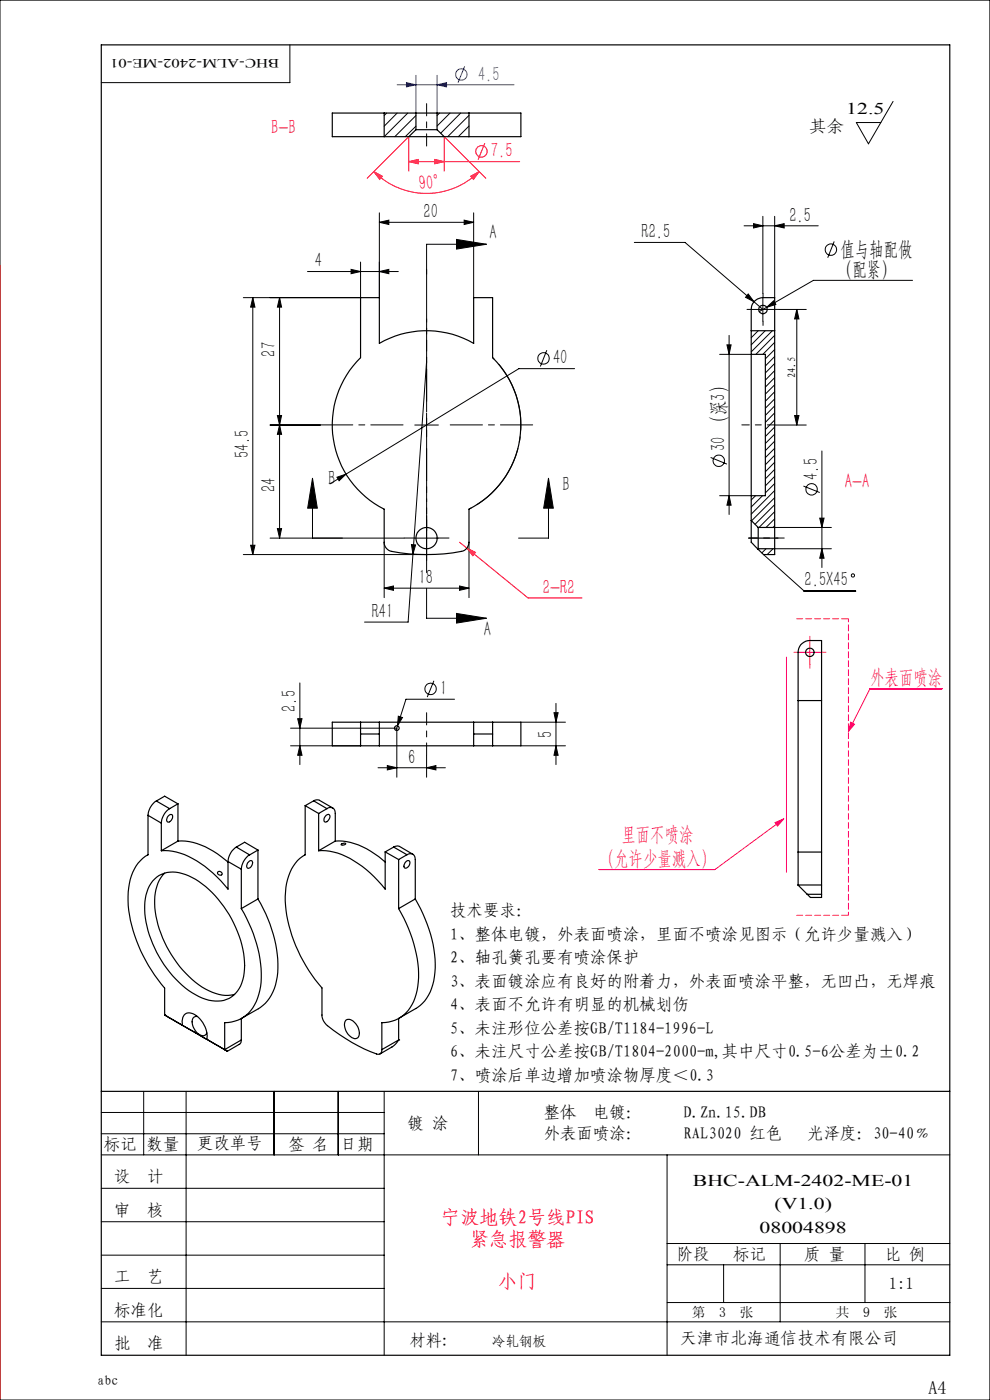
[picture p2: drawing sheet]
<svg xmlns="http://www.w3.org/2000/svg" width="210mm" height="297mm" viewBox="0 0 210 297" stroke-linecap="round" stroke-linejoin="round" font-family="sans-serif">
<g fill="none" stroke="#000" stroke-width=".21">
<path d="M0 0h210v297h-210zM61.5 9.5v8h-40M189.4 21.5l-5.2 9-2.6-4.5h5.2M65.2 57.6h19.3M74.5 57.1l2 .5-2 .5zM76.5 55.6v7.5h-24.9M80.5 57.6l2-.5v1zM80.5 47.2l2-.5v.9zM80.5 45.2v17.9M80.5 47.2h20M96.8 50.8l6.4 1-6.4 1zM98.5 46.7l2 .5-2 .4z"/>
<path d="M100.5 45.2v17.9M103.2 51.8h-12.7v6.4M134.5 51.4h10.8l14.6 12.6M157.8 47.9h15.8M159.8 47.4l2 .5-2 .5zM161.8 45.9v16.4M164.3 47.9l2-.5v1zM164.3 45.9v17.2M177 51.2l-1.4 3.5M193.6 59.5h-21.1l-9.9 5.7M53.6 63.1v54.5M53.6 63.1l.5 2.1h-.9z"/>
<path d="M59.3 63.1v51.1M59.3 63.1l.4 2.1h-.9zM90.5 76.7l-2.9 40.8M116 74.3l-1.4 3.4M121.9 78.2h-11.8l-36.7 22.4M152.6 75.2h6.7M154.2 73.2h.9l-.4 2zM154.7 71.2v37.9M158.7 62.4l1.2 1.6-1.7-.9zM159.3 65.6h5M159.9 64l1.9 1.6M161.8 63.1v5.1"/>
<path d="M162.6 65.2l1.5-1.4 .5 .8zM162.6 65.2l-1.6 .9M165.2 65.6h5.8M169 65.6v24.6M169 65.6l.5 2.1h-.9zM57.3 90.2h10.7M58.8 88.2h.9l-.4 2zM59.3 90.2l.4 1.9h-.9zM88 90.2h5M90.5 87.7v5M150.7 97l3.5 1.5M164.3 90.2h6.7"/>
<path d="M168.6 88.2h.9l-.5 2zM174.3 95.7v24.7M51.6 117.6h38.9M53.2 115.7h.9l-.5 1.9zM57.3 114.2h28.4M58.8 112.1h.9l-.4 2.1zM66.3 101.5l1 6.3h-2zM66.3 101.5v12.7M71.5 101.2l1.9-.6-1.5 1.4zM73.4 100.6l-3.4 2.1M81.5 115v11.8M87.3 115.5l.9 .1-.6 1.9z"/>
<path d="M87.6 117.5l-1 14.5h-9.3M88 114.2h5M90.5 111.7v5M99.5 115v11.8M116.3 101.5l1.1 6.3h-2.1zM116.3 101.5v12.7h-6.3M152.6 105.2h6.7M154.7 105.2l.4 2h-.9zM162 117.6l8.6 7.8h10.9M164.3 116.4h12.1M164.3 111.9h12.1M170.4 103.1l3.5 1.4"/>
<path d="M173.9 109.9h.9l-.5 2zM174.3 116.4l.5 2h-.9zM81.5 124.8l2-.5v.9zM81.5 124.8h18M90.5 124.8v6.4h12.7M96.8 130.1l6.4 1.1-6.4 1zM97.5 124.3l2 .5-2 .4zM61.6 154.5h22.6v10.4M61.6 158.2h14.9M63.1 152.5h1l-.5 2zM63.6 144.9v17.3M63.6 158.2l.5 2h-1z"/>
<path d="M84.3 154l-.3 .9M84.5 151.9l.9 .3-1.1 1.8zM92 144.4l-1.4 3.5M96.4 148.3h-10.3l-1.8 5.7M110.5 158.2h9.4M110.5 153.2h9.4M117.5 151.2h.9l-.5 2zM117.9 158.2l.5 2h-.9zM117.9 149.2v13M80.2 162.9h14.3M82.2 162.4l2 .5-2 .4zM90.5 162.9l2-.5v.9z"/>
<path d="M90.5 160.2v4.7M21.5 236h60M30.5 231.5v13.5M39.5 231.5v56M58.1 231.5v13.5M71.8 231.5v13.5M81.5 231.5v56M101.5 231.5v13.5M21.5 240.5h60M21.5 245h180M21.5 252.1h60M21.5 259.2h60"/>
<path d="M141.5 245v42.5M21.5 266.3h60M21.5 273.3h60M141.5 268.3h60M141.5 263.8h60M141.5 276.3h60M153.5 268.3v8M165.5 263.8v16.6M183.5 263.8v12.5M21.5 280.4h180"/>
<circle cx="176.3" cy="53" r="1.21"/>
<circle cx="115.3" cy="76" r="1.21"/>
<circle cx="152.5" cy="97.8" r="1.21"/>
<circle cx="172.2" cy="103.8" r="1.22"/>
<circle cx="180.9" cy="122.1" r=".35"/>
<circle cx="91.3" cy="146.2" r="1.21"/>
</g>
<g fill="none" stroke="#00f" stroke-width=".21">
<path d="M84.2 18h24.8M86.2 17.5l2 .5-2 .4zM88.2 16v8M92.7 18l2-.5v.9zM92.7 16v8M98.6 14.1l-1.4 3.4"/>
<circle cx="97.8" cy="15.8" r="1.21"/>
</g>
<g fill="none" stroke="#f00" stroke-width=".21">
<path d="M79.3 36.4l1.8 1-.6 .7zM79.3 36.4a15.8 15.8 0 0 0 22.3 0M86.7 34.3l2-.5v.9zM86.7 36.3v-7.3l-8.8 8.8M86.7 34.3h23.5M92.2 33.8l2 .5-2 .4zM94.2 36.3v-7.3l8.8 8.8M99.8 37.4l1.8-1-1.2 1.7zM102.8 30.4l-1.4 3.5M0 56.4v240.6M97.5 115l1.5 1.3M99 116.3l1.9 .9-.6 .7z"/>
<path d="M99 116.3l13 10.6h11.4"/>
<circle cx="102.1" cy="32.1" r="1.2"/>
</g>
<path d="M99.5 108a20 20 0 0 0 5-32.1" fill="none" stroke="#000" stroke-width=".21" stroke-dasharray="15.2 1.3 1.3 1.3" stroke-dashoffset="-1.8" stroke-linecap="butt"/>
<path d="M166.8 139.4v45.7M169.3 138.4h5M171.8 135.9v5M180.4 153.2l.9 .4-1.3 1.6zM199.8 146.1h-15.3l-4.5 9.1M164.4 174.5l1.9-.8-1.4 1.6zM166.3 173.7l-14.6 10.8h-24.6" fill="none" stroke="#ff0080" stroke-width=".21"/>
<path d="M159.4 65.6h-.9M161.9 63.1v-.9M161.9 68.1v.9M164.4 65.6h.9M88 114.1h-2.3M90.5 111.6v-2.2M90.5 116.6v2.3M93 114.1h2.2" fill="none" stroke="#000" stroke-width=".21" stroke-dasharray="15.2 1.3 1.3 1.3"/>
<path d="M85.5 90.1h-17.5M90.5 85.1v-17.5M90.5 95.1v17.5M95.5 90.1h17.5" fill="none" stroke="#000" stroke-width=".21" stroke-dasharray="15.2 1.3 1.3 1.3" stroke-dashoffset="8.4"/>
<path d="M90.5 121.5v-64.4" fill="none" stroke="#000" stroke-width=".21" stroke-dasharray="15.2 1.3 1.3 1.3" stroke-dashoffset="4"/>
<path d="M164.4 90.1h-7" fill="none" stroke="#000" stroke-width=".21" stroke-dasharray="15.2 1.3 1.3 1.3" stroke-dashoffset="13.6"/>
<path d="M166.4 114.1h-7.5" fill="none" stroke="#000" stroke-width=".21" stroke-dasharray="15.2 1.3 1.3 1.3" stroke-dashoffset="13.4"/>
<path d="M90.5 22v9M90.5 160.2v-9" fill="none" stroke="#000" stroke-width=".21" stroke-dasharray="15.2 1.3 1.3 1.3" stroke-dashoffset="12.6"/>
<path d="M169.3 138.4h-.9M171.8 135.9v-.9M174.3 138.4h.9M171.8 140.9v.9" fill="none" stroke="#ff0080" stroke-width=".21" stroke-dasharray="15.2 1.3 1.3 1.3"/>
<path d="M21.5 9.5h180v278h-180zM158.8 114.2h6.2M21.5 231.5h180" fill="none" stroke="#000" stroke-width=".25"/>
<path d="M168.8 131.3h11.2M180 194.2h-11.2" fill="none" stroke="#ff0080" stroke-width=".21" stroke-dasharray="1.3 .6" stroke-dashoffset="-.2"/>
<path d="M180 131.3v62.9" fill="none" stroke="#ff0080" stroke-width=".21" stroke-dasharray="1.3 .6" stroke-dashoffset=".6"/>
<g fill="#000">
<path d="M96.8 50.8l6.4 1-6.4 1zM96.8 130.1l6.4 1.1-6.4 1z"/>
<path d="M66.3 101.5l1 6.3h-2zM116.3 101.5l1.1 6.3h-2.1z"/>
</g>
<path d="M180.4 153.2l.9 .4-1.3 1.6zM164.4 174.5l1.9-.8-1.4 1.6z" fill="#ff0080"/>
<g fill="#000">
<path d="M80.5 57.6l2-.5v1zM74.5 57.1l2 .5-2 .5zM90.5 162.9l2-.5v.9zM82.2 162.4l2 .5-2 .4z"/>
<path d="M80.5 47.2l2-.5v.9zM98.5 46.7l2 .5-2 .4z"/>
<path d="M159.8 47.4l2 .5-2 .5zM164.3 47.9l2-.5v1z"/>
<path d="M59.3 63.1l.4 2.1h-.9zM58.8 88.2h.9l-.4 2zM59.3 90.2l.4 1.9h-.9zM58.8 112.1h.9l-.4 2.1zM53.6 63.1l.5 2.1h-.9zM53.2 115.7h.9l-.5 1.9zM154.2 73.2h.9l-.4 2zM154.7 105.2l.4 2h-.9zM63.1 152.5h1l-.5 2zM63.6 158.2l.5 2h-1zM117.5 151.2h.9l-.5 2zM117.9 158.2l.5 2h-.9z"/>
<path d="M169 65.6l.5 2.1h-.9zM168.6 88.2h.9l-.5 2z"/>
<path d="M71.5 101.2l.4 .8 1.5-1.4zM87.3 115.5l.3 2 .6-1.9zM162.6 65.2l2-.6-.5-.8zM158.7 62.4l-.5 .7 1.7 .9zM84.5 151.9l-.2 2.1 1.1-1.8z"/>
<path d="M174.3 116.4l.5 2h-.9zM173.9 109.9h.9l-.5 2z"/>
<path d="M81.5 124.8l2-.5v.9zM97.5 124.3l2 .5-2 .4z"/>
</g>
<g fill="#f00">
<path d="M99 116.3l1.9 .9-.6 .7z"/>
<path d="M79.3 36.4l1.8 1-.6 .7zM99.8 37.4l1.8-1-1.2 1.7z"/>
<path d="M86.7 34.3l2-.5v.9zM92.2 33.8l2 .5-2 .4z"/>
</g>
<path d="M86.2 17.5l2 .5-2 .4zM92.7 18l2-.5v.9z" fill="#00f"/>
<g fill="none" stroke="#000" stroke-width=".25">
<path d="M81.5 24h-11v5h11M81.5 24v5M81.5 24h6.7M81.5 29h5.2M86.7 29h7.5M88.2 27.5h4.5M88.2 24h4.5M88.2 24v3.5M88.2 27.5l-1.5 1.5M92.7 27.5l1.5 1.5M92.7 24v3.5M92.7 24h6.8"/>
<path d="M94.2 29h5.3M99.5 24h11v5h-11M99.5 24v5M76.5 63.1h4v9.7a19.9 19.9 0 0 1 20 0v-9.7h4v12.8a20 20 0 0 1-5 32.1v7a1.95 1.95 0 0 1-1.7 2 37.5 37.5 0 0 1-15.3-.2l-.8-.8-.2-.6v-7.4a20 20 0 0 1-5-32.1zM159.3 75.2v30M159.3 75.2v-9.6a2.47 2.47 0 0 1 2.5-2.5h2.5v48.8M159.3 70.2h5M159.3 75.2h3v30h-3M159.3 110.4v4.6l1.5 1.5M159.3 110.4l1.5 1.5M159.3 105.2v5.2M160.8 111.9v4.5"/>
<path d="M160.8 111.9h3.5M160.8 116.4v.1M160.8 116.4h3.5M164.3 111.9v4.5M164.3 116.4v1.2h-2.3l-1.2-1.1M76.5 153.2v2.5M76.5 153.2h-6v5h6M76.5 155.7v2.5M76.5 155.7h4M76.5 153.2h4M76.5 158.2h4M80.5 153.2v2.5"/>
<path d="M80.5 153.2h20M80.5 158.2h20M80.5 155.7v2.5M100.5 153.2v2.5M100.5 155.7v2.5M100.5 155.7h4M100.5 153.2h4M100.5 158.2h4M104.5 153.2v2.5M104.5 153.2h6v5h-6M104.5 155.7v2.5M169.3 148.6v32.2"/>
<path d="M169.3 148.6v-10.2a2.45 2.45 0 0 1 2.5-2.5h2.5v12.7M169.3 148.6h5M174.3 148.6v32.2M31.4 173v8.3M31.4 173l2.8 1.6M33.2 169.9a3.9 3.9 0 0 0-1.8 3.1M33.2 169.9l2.8 1.7M33.2 169.9l1.7-1 2.8 1.6M34.2 174.6v5.9M35.6 173.2a.52 .52 0 0 1 .7-.4 .52 .52 0 0 1 .3 .8 .75 .75 0 0 1-1.2 .6l-.1-.4zM36 171.6a3.9 3.9 0 0 0-1.8 3M37.7 178.4a15.1 15.1 0 0 1 10.7 4.5"/>
<path d="M37.7 178.4l-3.5 2.1M37.7 170.5l-1.7 1.1M37.7 170.5v7.9M50.1 179.7a3.9 3.9 0 0 0-1.7 3.1M50.1 179.7l2.9 1.7M50.1 179.7l1.8-1 2.8 1.6M64.7 170.9v10.4M64.7 170.9l2.9 1.7M66.5 169.9l.6-.2h.6l2.9 1.7M66.5 169.9l-1.8 1M66.5 169.9l2.9 1.7M67.6 172.6v7.9"/>
<path d="M69.2 173a.48 .48 0 0 1 .7-.1 .48 .48 0 0 1 0 .7 .78 .78 0 0 1-1.1 .6v-.6zM69.4 171.6a1.08 1.08 0 0 1 1.2-.2 1.08 1.08 0 0 1 .5 1.2v5.8M69.4 171.6l-1.8 1M71.1 178.4a14.3 14.3 0 0 1 10.1 4.1l.5 .4M71.1 178.4l-3.5 2.1M72.4 179.1l.1-.1a.46 .46 0 0 1 .8 .1h-.1a.59 .59 0 0 1-.8 0zM83.5 179.7l.9-.2 .3 .1 2.9 1.6M83.5 179.7l-1.8 1M83.5 179.7l2.8 1.6M31.4 181.3a9.3 9.3 0 0 0-4.2 7.9 29 29 0 0 0 5.6 17.6l2.1 2.8v5.7M31.4 181.3l-.1 .1M32.4 186.9a5.9 5.9 0 0 1 6.9-1.4 20.7 20.7 0 0 1 10.7 11.2 16.6 16.6 0 0 1 1.3 11.8 5.5 5.5 0 0 1-7 3.7 18.8 18.8 0 0 1-10.6-9.3 19.6 19.6 0 0 1-2.7-13l.7-1.9z"/>
<path d="M34.2 180.5a14.3 14.3 0 0 1 10.1 4l2.5 2.3 1.6 1.8v-5.8M34.9 185.2a9.5 9.5 0 0 0-2 8.3 23.8 23.8 0 0 0 10.7 16.3 8 8 0 0 0 6.2 1.2M46.1 185a.52 .52 0 0 1 .7 0 .52 .52 0 0 1 .2 .6 .58 .58 0 0 1-.9-.6zM48.4 182.8l2.8 1.6M51.2 192.8a26.9 26.9 0 0 1 4.1 16.5 9.1 9.1 0 0 1-4.2 6.8l-2 .7-1.4 .2v5.7M51.2 184.4v8.4M52.7 182.9a.51 .51 0 0 1 .8-.2 .51 .51 0 0 1 0 .8 .65 .65 0 0 1-.4 .6 .65 .65 0 0 1-.7-.2v-.6zM53 181.4a3.9 3.9 0 0 0-1.8 3M54.7 190.7a26.9 26.9 0 0 1 4.1 16.5 9.1 9.1 0 0 1-4 6.8l-3.5 2M54.7 190.7l-3.5 2.1M54.7 180.3l-1.7 1.1M54.7 180.3v10.4"/>
<path d="M64.7 181.3a9.2 9.2 0 0 0-4.1 7.9 29.4 29.4 0 0 0 7 19.5l.7 .9v5.7a2.98 2.98 0 0 0 1.2 2.3 32.7 32.7 0 0 0 10.8 6.1l.5-.3 .2-.7M64.7 181.3v.1M67.6 180.5a12.8 12.8 0 0 1 8.4 2.7l2.5 2 3.2 3.4v-7.9M81.7 180.7l2.9 1.6M84.6 192.8a28.1 28.1 0 0 1 4.1 15.5 9 9 0 0 1-4.9 8.1l-1.3 .4-1.5 .2v5.7M84.6 182.3v10.5M86 182.9a.52 .52 0 0 1 .8-.3 .52 .52 0 0 1 .1 .9 .67 .67 0 0 1-.5 .6 .67 .67 0 0 1-.7-.2v-.4zM86.3 181.3a1.08 1.08 0 0 1 1.3-.1 1.08 1.08 0 0 1 .5 1.1v8.4M86.3 181.3l-1.7 1M88.1 190.7a26.6 26.6 0 0 1 4 16.5 8.9 8.9 0 0 1-3.9 6.8l-3.6 2M88.1 190.7l-3.5 2.1M169.3 187.7l1.9 2"/>
<path d="M169.3 180.8h5M169.3 180.8v6.9M169.3 187.7h5M171.2 189.7l.7 .7h2.4v-.7M171.2 189.7h3.1M174.3 187.7v2M174.3 180.8v6.9M34.9 215.3h.1M34.9 215.3l13.3 7.7-.5-.3M34.9 215.3l3.8 2.2M38.7 217.5a2.01 2.01 0 0 1 1.2-2.6 4.5 4.5 0 0 1 3.8 3.4l.3 1.4-.1 .8M38.7 217.5l5.2 3"/>
<path d="M41.9 215.6a1.01 1.01 0 0 0-1 .4 1.01 1.01 0 0 0-.1 1.1 2.67 2.67 0 0 0 2.6 2.6l.5-.6M51.2 216.1v4.5M73.4 216.4a2.04 2.04 0 0 1 2.5 1.4 1.85 1.85 0 0 1-.2 2.5 2.11 2.11 0 0 1-2.3-1.5 2.11 2.11 0 0 1 0-2.4zM84.6 216.1v4.5M43.9 220.5l3.8 2.2M47.7 222.7h.1M51.2 220.6l-.1 .6-.2 .3-2.7 1.5M51.2 220.6l-3.5 2.1M84.6 220.6l-1.3 1.4-2.7 1.6M84.6 220.6h.1M84.6 220.6l-3.6 2.1"/>
<circle cx="161.8" cy="65.6" r=".92"/>
<circle cx="90.5" cy="114.2" r="2.24"/>
<circle cx="171.8" cy="138.4" r=".89"/>
<circle cx="84.2" cy="154.5" r=".49"/>
</g>
<g fill="none" stroke="#000" stroke-width=".21">
<path d="M82 24l-.5 .5M84.2 24l-2.7 2.8M86.5 24l-5 5M88.2 24.5l-4.5 4.5M88.2 26.8l-2.2 2.2M93.2 24l-.5 .5M95.5 24l-2.8 2.7M97.7 24l-4.2 4.3M99.4 29h.1M99.5 24.5l-4.5 4.5M99.5 26.7l-2.3 2.3M160.8 70.2l-1.5 1.4"/>
<path d="M162.3 70.2l-3 3M163.8 70.2l-4.5 4.4M164.3 71.2l-4 4M164.3 72.6l-2.5 2.6M164.3 74.2l-2 1.9M164.3 75.6l-2 2M164.3 77.1l-2 2M164.3 78.6l-2 2M164.3 80.1l-2 2M164.3 81.6l-2 2M164.3 83.1l-2 2M164.3 84.6l-2 2"/>
<path d="M164.3 86.1l-2 2M164.3 87.6l-2 2M164.3 89.1l-2 2M164.3 90.6l-2 2M164.3 92.1l-2 2M164.3 93.6l-2 2M164.3 95.1l-2 2M164.3 96.6l-2 2M164.3 98.1l-2 2M164.3 99.6l-2 2M160.3 105.2l-1 .9M161 116.4l-.2 .2"/>
<path d="M161.7 105.2l-2.4 2.4M162.5 116.4l-.9 .9M164 116.4l-1.3 1.2M164.3 101.1l-2 2M164.3 102.6l-2 2M164.3 104.1l-5 5M164.3 105.6l-4.9 4.9M164.3 107.1l-4.1 4.1M164.3 108.5l-3.3 3.4M164.3 110.1l-1.8 1.8M164.3 111.5l-.3 .4M164.3 117.5l-.1 .1"/>
</g>
<text font-size="4.4" fill="#00f" x="101.4" y="17.1">4.5</text>
<g font-size="4.4" fill="#f00">
<text x="57.5" y="28.5">B-B</text>
<text x="104.1" y="33.4">7.5</text>
<text x="89" y="40.4" transform="rotate(-6 89 40.4)">90°</text>
<text x="179.2" y="103.5">A-A</text>
<text x="115.1" y="126">2-R2</text>
</g>
<g font-size="4.4">
<text x="89.9" y="46.3">20</text>
<text x="167.4" y="47">2.5</text>
<text x="103.8" y="50.6">A</text>
<text x="136.1" y="50.5">R2.5</text>
<text x="66.8" y="56.7">4</text>
<text x="177.7" y="58.6">（配紧）</text>
<text x="178.3" y="54.2">值与轴配做</text>
<text x="58.4" y="75.6" transform="rotate(-90 58.4 75.6)">27</text>
<text x="117.3" y="77.3">40</text>
<text x="153.8" y="95.7" transform="rotate(-90 153.8 95.7)">30 （深3）</text>
<text x="52.8" y="97.3" transform="rotate(-90 52.8 97.3)">54.5</text>
<text x="173.5" y="101.8" transform="rotate(-90 173.5 101.8)">4.5</text>
<text x="58.4" y="104.4" transform="rotate(-90 58.4 104.4)">24</text>
<text x="69.6" y="102.8">B</text>
<text x="119.3" y="104.1">B</text>
<text x="88.8" y="123.9">18</text>
<text x="170.7" y="124.4">2.5X45</text>
<text x="78.9" y="131.1">R41</text>
<text x="102.6" y="134.9">A</text>
<text x="93.4" y="147.4">1</text>
<text x="62.8" y="151" transform="rotate(-90 62.8 151)">2.5</text>
<text x="86.6" y="162">6</text>
<text x="117.1" y="156.5" transform="rotate(-90 117.1 156.5)">5</text>
</g>
<g font-size="4.4" fill="#ff0080">
<text x="184.6" y="145.2">外表面喷涂</text>
<text x="131.8" y="178.5">里面不喷涂</text>
<text x="127.2" y="183.5">（允许少量溅入）</text>
</g>
<g font-size="4.1" fill="#f00">
<text x="93.5" y="259.8">宁波地铁2号线PIS</text>
<text x="99.6" y="264.3">紧急报警器</text>
<text x="105.8" y="273.3">小门</text>
</g>
<text font-size="3.9" x="196.9" y="295.8">A4</text>
<text font-size="3.6" x="144.3" y="285.1">天津市北海通信技术有限公司</text>
<g font-size="3.5">
<text x="171.6" y="28">其余</text>
<text x="179.5" y="24.2">12.5</text>
<text x="95.5" y="194.4">技术要求：</text>
<text x="95.5" y="199.3">1、整体电镀，外表面喷涂，里面不喷涂见图示（允许少量溅入）</text>
<text x="95.5" y="204.3">2、轴孔簧孔要有喷涂保护</text>
<text x="95.5" y="209.3">3、表面镀涂应有良好的附着力，外表面喷涂平整，无凹凸，无焊痕</text>
<text x="95.5" y="214.3">4、表面不允许有明显的机械划伤</text>
<text x="95.5" y="219.3">5、未注形位公差按GB/T1184-1996-L</text>
<text x="95.5" y="224.2">6、未注尺寸公差按GB/T1804-2000-m,其中尺寸0.5-6公差为±0.2</text>
<text x="95.5" y="229.2">7、喷涂后单边增加喷涂物厚度＜0.3</text>
<text x="86.5" y="239.5">镀 涂</text>
<text x="115.3" y="237.1">整体</text>
<text x="125.8" y="237.1">电镀：</text>
<text x="145" y="237.1">D.Zn.15.DB</text>
<text x="22.1" y="243.9">标记</text>
<text x="31.1" y="243.9">数量</text>
<text x="41.8" y="243.8">更改单号</text>
<text x="61.1" y="243.9">签 名</text>
<text x="72.3" y="243.9">日期</text>
<text x="115.3" y="241.7">外表面喷涂：</text>
<text x="145" y="241.7">RAL3020 红色</text>
<text x="171.2" y="241.7">光泽度：30-40﹪</text>
<text x="24.2" y="250.8">设</text>
<text x="31.2" y="250.8">计</text>
<text x="147" y="251.6">BHC-ALM-2402-ME-01</text>
<text x="24.2" y="257.9">审</text>
<text x="31.2" y="257.9">核</text>
<text x="164.3" y="256.5">(V1.0)</text>
<text x="161.1" y="261.5">08004898</text>
<text x="143.5" y="267.3">阶段</text>
<text x="155.5" y="267.3">标记</text>
<text x="170.6" y="267.3">质 量</text>
<text x="187.7" y="267.4">比 例</text>
<text x="24.2" y="272.1">工</text>
<text x="31.2" y="272.1">艺</text>
<text x="188.6" y="273.5">1:1</text>
<text x="24.2" y="279.2">标准化</text>
<text x="24.2" y="286.2">批</text>
<text x="31.2" y="286.2">准</text>
<text x="86.9" y="285.6">材料:</text>
</g>
<g font-size="2.9">
<text x="146.8" y="279.4">第</text>
<text x="152.6" y="279.4">3</text>
<text x="156.9" y="279.4">张</text>
<text x="177.3" y="279.4">共</text>
<text x="183.1" y="279.4">9</text>
<text x="187.5" y="279.4">张</text>
<text x="104.3" y="285.6">冷轧钢板</text>
<text x="20.7" y="293.8">abc</text>
</g>
<text font-size="2.7" x="59.2" y="12.5" transform="rotate(-180 59.2 12.5)">BHC-ALM-2402-ME-01</text>
<text font-size="2.3" x="168.7" y="80.2" transform="rotate(-90 168.7 80.2)">24.5</text>
</svg>
